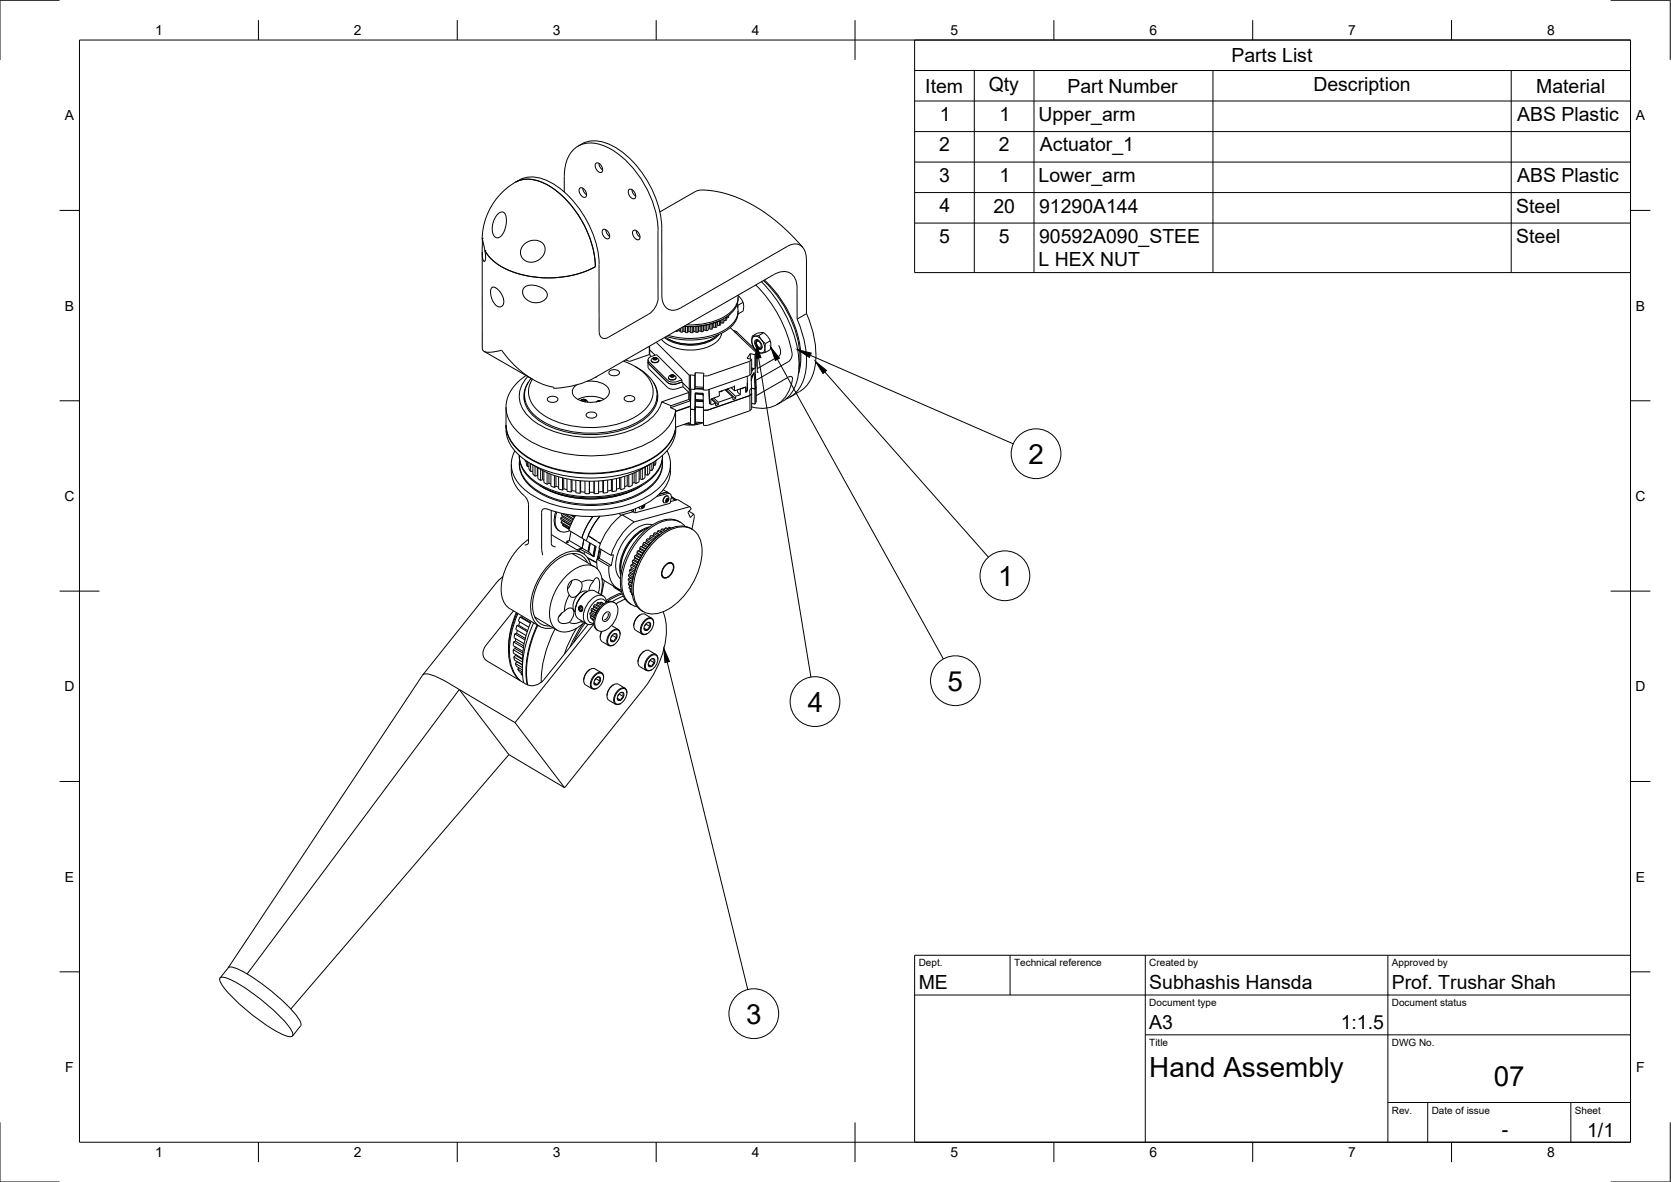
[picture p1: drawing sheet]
<svg xmlns="http://www.w3.org/2000/svg" width="420mm" height="297mm" viewBox="0 0 420 297" stroke-linecap="round" stroke-linejoin="round" font-family="sans-serif">
<!-- layer: Visible -->
<g fill="none" stroke="#000" stroke-width=".25">
<path d="M146.3 36.2l-.9 .5M146.3 36.2a8.3 8.3 0 0 1 8.3 .8 26 26 0 0 1 11.8 20.4v17.4l.5 1.7 1.1 1.2 1.5 .3 1.4-.5 27.1-15.6 1.2-.5 1-.1 1.1 .3 .6 .6 .4 .8 .4 1.2 .1 14.6M121.2 59.9h.1M121.2 59.9l.7 3.1M121.3 60v4.3l.1 .9 .4 .5 .3-.7-.2-2M125.1 53.8l.8-.5h.6l.5 .4 .3 1-.2 2.5-.4 1.2-.6 .8a1.23 1.23 0 0 1-1.5 .5 1.23 1.23 0 0 1-.8-1.3v-1.1l.2-1.4 .4-1zM129.6 45.8l1.5-.6 2.1-.2 2.5 .6 2.3 1.1 2.3 1.5 2.2 2.1 1.8 2.2 1.9 2.9M129.6 45.8l-1.8 1.2-2 1.8-2.4 3.2-1 2.2-.6 1.8-.6 3.9M129.6 45.8a8.3 8.3 0 0 1 8.3 .8 23.8 23.8 0 0 1 8.3 8.8M129.6 45.8a7.6 7.6 0 0 1 8.1-.3 25.5 25.5 0 0 1 12.3 16l.5 2.5 .2 2.5M141.9 48.3a17.3 17.3 0 0 1 1.2-9.2 6.3 6.3 0 0 1 7.9-2.8 22 22 0 0 1 11.8 11.4l.7 1.4a22.4 22.4 0 0 1 2 8.8v17M145.9 47.2a1.55 1.55 0 0 1 1.3 2.3 1.55 1.55 0 0 1-1.3-2.3z"/>
<path d="M146.2 55.4l1.3 2.5 1.3 3.4 .7 2.9 .2 2.8M146.2 55.4a24.4 24.4 0 0 1 3.5 11.6M146.5 47.3a2.11 2.11 0 0 0 1 1.6M149.9 41a1.55 1.55 0 0 1 1.4 2.3 1.55 1.55 0 0 1-1.4-2.3zM150.6 41.1a2.11 2.11 0 0 0 .9 1.6M151.7 57.7a1.55 1.55 0 0 1 1.3 2.3 1.55 1.55 0 0 1-1.3-2.3zM152.3 57.7a2.11 2.11 0 0 0 1 1.7M158.2 47.6a1.55 1.55 0 0 1 1.4 2.3 1.55 1.55 0 0 1-1.4-2.3zM158.9 47.6a2.11 2.11 0 0 0 .9 1.7M159.3 57.9a1.55 1.55 0 0 1 1.4 2.3 1.55 1.55 0 0 1-1.4-2.3zM160 57.9a2.11 2.11 0 0 0 .9 1.7M165.9 53.3l8.6-5 1.6-.5 2.5 .1 2.6 .4 3 .9 2.1 .8a44.7 44.7 0 0 1 15.5 12.2"/>
<path d="M121.2 63.3l.1 24.4 .4 .6 .7 .2 3.1-.3a.68 .68 0 0 1 1.1 .4l2.9 3.3 2.6 2.2 3 1.9 2.1 .8 2 .5v.3a23.7 23.7 0 0 0 10.5-2.8M121.9 63h.1M121.9 63l1.7 2.2 2.5 1.8M121.9 63a10.4 10.4 0 0 0 4.2 4M123.6 72.4a1.23 1.23 0 0 1 1.7 .5l.9 1.3 .5 1.6a1.2 1.2 0 0 1-.9 1.3 1.2 1.2 0 0 1-1.4-.7l-.6-1-.4-1.1-.1-1zM126.1 67l2.7 1.3 2.3 .7 3.2 .6 3.6 .2M126.1 67a23.9 23.9 0 0 0 11.8 2.8M131.8 72.3l1.3-.6 1.7 .1 1.5 .6 1.1 1 .2 .9-.5 1-1.3 .7-1.4 .1a2.76 2.76 0 0 1-2.8-3.5zM131.8 61.4l.8-.6 1-.4a2.5 2.5 0 0 1 3.4 2.7l-.2 .7a3.2 3.2 0 0 1-5.6 .9l-.3-.9v-.9l.3-.8zM149.7 67l-2 1-3.2 1.1-3.1 .5-3.5 .2M149.7 67a24 24 0 0 1-11.8 2.8M150.6 66.5v16.9"/>
<path d="M165.5 74.8a5.2 5.2 0 0 1-2.4 4.1l-10.1 5.8a1.45 1.45 0 0 1-1.6 .2 1.45 1.45 0 0 1-.7-1.5M182.5 79.8v.8M182.7 79.6v.7l-.2 .3M183 79.4v.5M183 79.9h-.3M183.2 79.2l-.1 .7M183.3 79.1h.2M183.5 79v.1M185.3 76.6a5 5 0 0 1-2.4 5.9 18.5 18.5 0 0 1-14.9 1.8M185.4 76.5l.2 .2M185.5 74.2l1.3 1.8M185.6 74.2a5.6 5.6 0 0 1-3.5 5.4 17.9 17.9 0 0 1-9.5 2"/>
<path d="M185.6 78.1a5.5 5.5 0 0 1-3.1 5 18.9 18.9 0 0 1-14.9 1.4M185.6 74.7a6 6 0 0 1-4.1 5.6 18.6 18.6 0 0 1-9.5 1.7M185.6 78.7v.2M185.6 76.7l-.1 .7M185.6 78.9h.1M186.8 76l.2 .7-.2 1.5-1.2 .7M186.8 76l-1.2 .7M190 71.6a30.1 30.1 0 0 1 9.2 17.8l-.3 .8-.5 .6-8.4 4.8M191.4 70.8a31.5 31.5 0 0 1 9.5 21.4 10 10 0 0 1-4.1 8.7l-1.5 .8M192 70.5a28.4 28.4 0 0 1 9.1 19.6l-.2 2.7M192.2 70.4a28.5 28.5 0 0 1 9.2 19.7l-.2 2-.4 1.9M202.8 78.8l-2.4 1.4v-7.8a3.6 3.6 0 0 0-3.2-4.2l-1.7 .4-1 .4-44.8 25.8"/>
<path d="M202.8 78.8a21.9 21.9 0 0 1 1.6 15.2 8 8 0 0 1-3.4 4.4M121.7 88.3l12.3 7.1M131.9 99.3v1.6M131.9 99.8l-.1 .6M132.3 94.4a9.5 9.5 0 0 0-4.9 9.2 11.7 11.7 0 0 0 6.3 7.5 33.6 33.6 0 0 0 29.5 .1 11.6 11.6 0 0 0 6.7-8.2M132.7 94.6a6.8 6.8 0 0 0 .7 10.5 24 24 0 0 0 16.9 4.8 21.9 21.9 0 0 0 14-5.4 7.9 7.9 0 0 0 2.1-3.5M147.7 95.8a5.8 5.8 0 0 1 5.2 1.7 2.02 2.02 0 0 1-1.2 2.9 6.9 6.9 0 0 1-7.2-.7 1.84 1.84 0 0 1 .5-3M149.7 94.8h.1M153.2 93.4a1.66 1.66 0 0 1 2.6 .3 1.55 1.55 0 0 1-2.7 0zM156.8 90.8a10.6 10.6 0 0 1 7.2 6.2 6.6 6.6 0 0 1-3.4 7.2 24 24 0 0 1-23.9 .1 6.6 6.6 0 0 1-3.3-8l.5-1M157 99.9a1.66 1.66 0 0 1 2.6 .3 1.55 1.55 0 0 1-2.7 0zM159.7 92.1a9.1 9.1 0 0 1 5.5 6.7 8 8 0 0 1-4.8 7.2 26.1 26.1 0 0 1-23.5 .1 8.2 8.2 0 0 1-5-7.1 6.6 6.6 0 0 1 1.7-3.9"/>
<path d="M162.9 91v1.2l.3 .5M162.9 90.4v.6M162.9 91l.3 .4M163.2 90.9l4.7 4.7a2.35 2.35 0 0 0 2.2 .3M163.2 91.4l4.7 4.7a2.35 2.35 0 0 0 2.2 .4M163.2 92.7l4.7 4.7a2.35 2.35 0 0 0 2.2 .3M163.2 90.9a.68 .68 0 0 1 .2-1.1l1.7-.7 6.4 6.4M163.2 87l.1 .9M163.3 89.1l-5 1.7-1-.3M163.3 87.6v1.5M163.3 89.1l.5 .5M163.3 87v.9l1.4 1.4"/>
<path d="M163.5 88l-.1 1.2M163.7 90.6h.1M163.8 90.3a1.04 1.04 0 0 1 1-.5 1.04 1.04 0 0 1 .8 .8 1.14 1.14 0 0 1-1.9 0l.1-.3M164.2 90.1l.6-.2 .4 .3-.6 .3zM164.2 96a6.2 6.2 0 0 1-1 8.3 21.1 21.1 0 0 1-14.6 4.9 22.6 22.6 0 0 1-13.7-4 6.6 6.6 0 0 1-2.6-8.2l.6-1M164.4 90.1v.2M164.4 90.3h.1M164.4 90.1l.3-.1 .3 .2-.3 .2-.3-.1M164.7 90l-.3 .1M164.7 90l.3 .1-.1 .2M164.7 90.3h.1M164.7 90.3h-.2"/>
<path d="M164.7 90v.3M165 86l8.3 8.3M165.2 99.3v1.3M165.2 99.8l.2 .5M165.6 90.5v.1M165.7 90.6a1.11 1.11 0 0 1-2 0M167.9 85.2a12.1 12.1 0 0 0 11.3 0M168.1 94.9a1.06 1.06 0 0 0 .9 .6 1.06 1.06 0 0 0 1-.6v.1M168.1 94.7a1.04 1.04 0 0 1 1-.5 1.04 1.04 0 0 1 .9 .7 1.14 1.14 0 0 1-1.9 0v-.2M168.5 94.4l.7-.2 .3 .4-.6 .2zM168.7 94.4v.2M168.7 94.6l.1 .1"/>
<path d="M169 94.3l-.3 .1M169 94.6h.3M169 94.3l.3 .1M169 94.6l-.2 .1M169 94.3v.3M169.3 94.6h-.6M169.3 94.4h-.6M169.3 94.4v.2M169.9 83.2l.3 .1M170.2 83v.3M170.6 83.1h.4M170.6 83.1l-.4 .2"/>
<path d="M170.6 82.8v.3M171 83.1v.3M171 82.6v.5M171 82.5v.9M171.1 83.4l.4 .1M171.5 95.5v.5M171.5 96l1.8 1.8M171.5 95.5l-1.4 .4M171.5 96l-1.4 .5M171.5 82.3v1.2M171.7 97.2l1.5 1.4M171.7 97.2l-1.6 .5"/>
<path d="M171.7 96.3v.9M171.8 83.3h.4M171.8 83.3l-.3 .2M171.8 82.1v1.2M172.2 83.3l.2 .3M172.2 82v1.3M172.4 82v1.6M172.4 83.6h.5M172.8 82v1.6M173.1 83.3l.4 .1M173.1 83.3l-.3 .3M173.1 82.1v1.2"/>
<path d="M173.2 98.6l-6.8 2.4M173.2 98.6v1.8M173.3 97.8l-.1 2.6M173.3 94.3v3.5M173.3 97.8l.3 .3M173.5 97.8l.2 .2M173.5 83.4l.2 .2M173.5 82.1v1.3M173.6 98.1v2.6M173.6 94.2l1.1 .1M173.6 97.7l1.1 .2M173.6 94.2v3.5"/>
<path d="M173.6 94.2l-.3 .1M173.6 97.7l-.3 .1M173.7 82.1v1.5M173.7 98l-.1 8.6M173.7 98l-.1 .1M174.2 82.1v1.5M174.2 83.6h-.5M174.3 83.3l-.1 .3M174.3 82v1.3M174.7 94.4v3.5l.1-.7M174.7 97.7l2.2 .1M174.8 97.6l2.1 .1"/>
<path d="M174.8 82v1.3M174.8 83.3l.2 .3M174.8 83.3h-.5M174.8 98.7l2 .1M174.8 93.6v3.6M174.8 93.6l-.1 .8M174.8 93.6l2.2 .2-.1 .7M174.8 97.2l2.1 .1M174.8 99v-.3l-.1 4.3M174.8 99l2 .1M174.8 99l.1 1.4 1.9 .1M174.8 98.9l2 .1"/>
<path d="M174.9 99.4l-.1 1.1M175 82v1.6M175.5 82v1.5M175.5 83.5l-.4 .1M175.6 83.2l-.1 .3M175.6 82v1.2M176 83.2h-.4M176 81.9v1.3M176.3 81.9l.1 1.5-.4-.2M176.8 99.1v.5M176.8 99v.1M176.8 98.8l.1 4.3"/>
<path d="M176.8 98.8v.2M176.8 83.3l-.4 .1M176.8 81.8v1.5M176.9 94.5v3.6M177.3 82.9l-.5 .1v.3M177.3 81.7v1.2M177.6 81.6v1.5l-.3-.2M178.1 81.6v1.4M178.1 83l-.5 .1M178.3 98.7h.1M178.3 98.7l.1 2.7M178.3 98.2v.5"/>
<path d="M178.3 98.2l-.1-.3 .2 3.6 .3-.1M178.4 82.6l-.3 .1M178.4 81.5v1.1M178.8 81.4v1.4l-.4-.2M179.2 81.2v1.4l-.4 .2M179.5 82.2l.4 .1M179.5 82.2l-.3 .1M179.5 81.2v1M179.9 81v1.3M180.3 80.9v1.3l-.4 .1M180.4 84.2a11.7 11.7 0 0 1-11.9 1.2l-1.2-.7M180.4 81.7l.5 .1"/>
<path d="M180.4 81.7l-.1 .1M180.4 80.8v.9M180.8 84a10.6 10.6 0 0 1-10.1 2.5l-2.4-.9-1.2-.8M180.8 80.6l-3.6 1.2-2.6 .2h-2.6M180.8 98.3l.1 1.2-2.2 .8v1M180.9 80.6v1.2M181.1 98.4l.1 .1M181.2 98.3v.2M181.2 80.5v1.1l-.3 .2M181.3 81.2h-.1M181.3 80.4v.8M181.4 98.3h.1"/>
<path d="M181.5 83.7a5.2 5.2 0 0 1-4.4 3.8 11.7 11.7 0 0 1-10.3-1.7l-.5-.5M181.5 98.3h.1M181.6 98.3l-.4 .2M181.6 98.2v.1M181.8 80.2v1h-.5M182 80v1M182 80.5l.5 .1M182.1 81l-.3 .2M182.3 97.9l2 1.9M182.6 98l-.1-.1 2.5 2.3M182.6 97.8v.2M182.8 97.9l-.2 .1"/>
<path d="M182.8 97.8v.1M183 97.8l-.2 .1M183 97.8h.1M183 97.8l2 1.8M183 97.8l-.4 .2M183.6 82.3l6.5 6.3M183.9 97.4l.8 .8M184.3 99.8v.6l.7-.2M184.3 99.8l-3.7 1.3M184.4 83l.9 .5 4.9 4.6a.62 .62 0 0 1-.1 1.1M184.6 97.2l-3.8 1.3M184.6 97.2l.1-.3v1.3"/>
<path d="M184.7 98.2l2.9-1v1.1M184.8 83.4l.5 .5M185 99.6v.6M185.5 97.9l-.1 .6 .7 .7M186.1 97.7l.1 .1M186.1 99.2l-1.1 .4M186.2 97.8l-.1 1.4M187.4 97.3h.1M187.5 97.3l.1 1.4v-.4M187.5 97.3l-1.3 .5M187.6 98.3h.1M187.8 94.6l.1 .3"/>
<path d="M187.9 94.6v.2M187.9 98.2h.1M187.9 94.9v3.3M187.9 96.2v2M187.9 98.2l-.3 .1M188.5 99.4l-10.6 3.7h-1M188.5 90.8l-10.6 3.7h-1M188.5 94.3l-10.6 3.7h-1M188.5 90.8l.1 3.5M188.5 98l.1 1.4M188.5 98h.1M188.6 99.4v3.8l-10.7 3.7h-1v-3.8"/>
<path d="M188.6 94.3h-.1M188.6 99.4h-.1M188.7 88.9l-.9 1.1 1.2 .3v3.5l-.4 .5M188.7 88.9l1.1 .2M188.7 88.9v1.3M188.9 95.4v.3M188.9 95.6v.1M189 97.5l.8 .3M189 97.5l-.5 .5M189 90.3l-.4 .4M189 92.5l.8 .2M189 98.9l-.4 .5"/>
<path d="M189.1 93.1l.4-.5-.5 .7M189.1 92.6l-.1 .1M189.2 84.5h.6M189.2 84.5l-.2 1 .1 1 .7 1.3M189.5 93.9l-.6 .9M189.5 93.8v.1M189.5 93.9l-.6 1.6M189.8 96.4h.1M189.8 96.4v1.4M189.8 96.4l-.2-2.8-.7 1.1 .1 8-.4 .5M189.8 89.1v3.6M189.8 97.8v3.8"/>
<path d="M189.8 87.8l.3 .3M189.8 84.5l.7 .1 1 .8M189.8 84.5a1.38 1.38 0 0 0-.6 2l.7 1.3M189.9 92.6l.2 4.6M190 95.3l.1 .1M190 85.4l.7 .1M190 95.8l.1 1.4M190 85.4a1.53 1.53 0 0 1 1.3 2.4 1.57 1.57 0 0 1-1.3-2.4zM190 95.8l-.2 .6M190 95.8v.1M190 86.2l.3 .8 .6 .6M190.1 88.6v3.5l-.3 .6"/>
<path d="M190.1 88.6l-.3 .5M190.1 99.5l8.2-4.8 .7-.1 .3 .5a8.6 8.6 0 0 1-5.5 7.2 9 9 0 0 1-4.8 0M190.1 97.2v3.8l-.3 .6M190.1 97.2h.1M190.1 97.2l-.3 .5M190.2 88.2l.6 .5 1.7-.1M190.3 85.5l-.2 .5 .2 .8-.2-.5M190.4 85.8a.99 .99 0 0 1 .8 1.5 .99 .99 0 0 1-.8-1.5zM190.4 88.6v.6M190.4 89.2v4.3M190.4 89.1l-.3 .6M190.4 92.4l.2 .2"/>
<path d="M190.4 93.5h.1M190.5 85.5l-.3 .1-.2 .4 .4 1.1 .5 .5h.4l.3-.5M190.8 84.3l-1 .2M190.8 84.3l.7 1.1M191.5 85.4l1 .9M191.5 85.4a2.44 2.44 0 0 1 .4 3.2 1.75 1.75 0 0 1-2-.8M192 83.6l-1.6 .2-1.2 .7M192 83.6l.9 .8 .8 1.2M192 83.6l-1.2 .7M192.5 86.3l-.2 1 .2 1.3M193.7 85.6l.1 .8-.1 1.5-1.2 .7M193.7 85.6l-1.2 .7"/>
<path d="M195.8 86.8a2.08 2.08 0 0 1 0 2.7l-5.4 3.2M200.4 80.2a22.9 22.9 0 0 1 1.8 14.8 7.7 7.7 0 0 1-4.6 5.3M201 98.4l-2.4 1.4M127.2 106.8a9.4 9.4 0 0 0 4.4 8.5 31.1 31.1 0 0 0 23 4.3 22.9 22.9 0 0 0 13-6.2 8.1 8.1 0 0 0 2.3-6M127.2 102.3a13.2 13.2 0 0 0 .9 7.7 15.7 15.7 0 0 0 8.8 6.9 34.1 34.1 0 0 0 26.7-1.6 11.2 11.2 0 0 0 6.3-7.9M127.2 106.7a10.1 10.1 0 0 0 5.4 8.2 33.2 33.2 0 0 0 26.7 2.5 17.1 17.1 0 0 0 9.5-6.7l.9-2.2 .2-1.1M128.6 116.7a9.3 9.3 0 0 0 3.5 8.2l.5 .7 .3 1.1v9.7l-.3 .4-.6 .2M130.6 114.5a8.3 8.3 0 0 0 4.6 7.2 27.8 27.8 0 0 0 26.8 0 8.8 8.8 0 0 0 4.6-7M132 115.6l.1 .3M132.1 115.7v.3l.2-.1M132.3 115.8v.8l.3 .7M132.6 116v1.3l.4-.1"/>
<path d="M133 116.3v1.6l.4 .6M134 116.8v2.3l.5 .6M134 118.4l-.6 .1M134.5 117.2v2.5M135.1 119.5l-.6 .2M135.1 117.5v2M135.1 119.5l.1 .1M135.2 117.6v2.7M135.9 118v2.8l.5-.3M136.4 118.2v2.3M136.8 118.4v2.9l.8 .4M137.6 118.8v2.9l.4-.3"/>
<path d="M137.7 100.1a1.66 1.66 0 0 1 2.6 .2 1.55 1.55 0 0 1-2.7 0zM138 119v2.4M138.5 119.2v2.9l.9 .4M139.4 119.5v3M139.8 119.6v2.6M140.5 119.8v3.1l.9 .3M145.9 100.7a1.2 1.2 0 0 1 2 .4M146.1 100.7a.68 .68 0 0 1 .7-.4 .68 .68 0 0 1 .6 .6l-.2 .1M146.6 100.5l-.4 .2 .1 .1M146.6 100.5h.5M146.6 100.5v.4M146.6 100.5l-.4 .3"/>
<path d="M147.1 100.5l.1 .3M147.1 100.5v.4M147.2 100.8l-.2 .2M147.5 104a1.66 1.66 0 0 1 2.6 .3 1.55 1.55 0 0 1-2.7 0zM150.1 101l.4-.3h.6h-.7l-.5 .3M150.6 100.8h.1M150.6 100.8l-.1 .1M150.6 100.8v.1M150.6 100.8l-.3 .1M150.6 100.8h.3M151.9 100.4a7.3 7.3 0 0 0-6.6 0M156.1 120v3l-.3-.3"/>
<path d="M157.1 119.7v3l-1 .3M157.7 119.5v2.6M158.1 119.4v3M159 119v3M159.4 118.8v2.4M159.9 118.6v2.9M160.7 118.2v2.9M161 118.1v2.2M161.5 117.8v2.8l-.5-.3M162.2 117.4v2.6M162.3 119.3h-.1M162.8 117v2.5l-.5-.2v-2"/>
<path d="M163.4 116.7v2.2l-.5 .5M163.4 118.1l.5 .1M163.7 116.5a28.1 28.1 0 0 1-30.3 0v2M163.9 116.4v1.8M164.3 116.1v1.6l-.4 .5M164.7 115.9v1.1l-.4-.1M164.9 115.7v.7M164.9 116.4l-.2 .6M165 115.7h.1M165.1 115.6v.1M165.2 100.6v.3M166.5 115.6a7.7 7.7 0 0 1-3.6 7.1 26.7 26.7 0 0 1-19.8 3.6 17.6 17.6 0 0 1-11.2-6 6.6 6.6 0 0 1-1.3-4.7"/>
<path d="M166.6 114.4a8.3 8.3 0 0 1-4.2 6.7 27.9 27.9 0 0 1-22.8 2.4 13.9 13.9 0 0 1-8.4-6.3l-.6-1.8v-1M166.6 116.4a8.4 8.4 0 0 1-4.6 7.2 27.8 27.8 0 0 1-26.8 0 8.3 8.3 0 0 1-4.6-7.2M166.6 114.5v.3M167.7 113.3a7.6 7.6 0 0 1-2.5 9.7 27.3 27.3 0 0 1-19.1 5.1 25 25 0 0 1-14.2-5 7.6 7.6 0 0 1-2.5-9.8M168.6 116.7a9.5 9.5 0 0 1-5.3 9.4 31.7 31.7 0 0 1-25.8 1.8h-.9l-.4 .7v9.6l.2 1.3M168.6 102.5l1.3 .5v.3M168.7 102l-.1 .4M169.9 103.3v.1M169.9 103.4v4l3.4-1.2v.5M171.9 106.7l2.7 .1M172.5 106.5h.6M172.9 106.3l.4 .4"/>
<path d="M173.2 100.4l-4.5 1.6-2.3-1M173.2 100.4l.4 .3M173.6 100.7v1.4M173.6 100.7l-5 1.8M173.6 102.1l-3.7 1.3M173.6 102.1l-3.7 1.2M173.6 102.8l.2 .1M173.6 106.6l.2 .1M173.6 106.6l-.3 .1M173.8 102.8l.9 .2M173.8 106.7l.9 .1M174.7 103v3.8"/>
<path d="M174.8 106.1l2.1 .1-2.2 .6M174.8 102.3v3.8M174.8 102.3l-.1 .7M174.8 102.3l2.1 .1M174.8 100.5l2 .2M174.8 100.7l2 .1M174.8 106.1l-.1 .7M174.8 100.5l.1 .3M174.9 100.8l1.9 .1M174.9 100.8l-.1 1.5M176.2 106.2l-1.4 .3M178.4 101.4h.1"/>
<path d="M178.7 101.4h.1M178.7 101.3l-.3 .1M178.8 100.3l1.1 1M179 100.2l1.6 1.5M179.5 100l1.1 1.1M179.9 101.3v.6l.7-.2M179.9 101.3l-1.1 .4-.1-.3M180.6 101.1v.6M189 101.4l.8 .2M132.9 135.5a16.3 16.3 0 0 0-6.9 13.5 5 5 0 0 0 2.2 4l7.4 4.4M135.2 120.3l.7 .5M135.8 122.1l.7 .4"/>
<path d="M136.4 120.5l.4 .2M138 121.4l.5 .3M138.6 128.3v8.4l.4 .5 .7 .2M138.6 134.4l7.9 4.7M139.7 128.6a3.8 3.8 0 0 0 1 4.9M139.8 122.2l.7 .2M139.8 122.2l-.4 .3M140 128.7a4.2 4.2 0 0 0 .4 4.6 2.41 2.41 0 0 0 2.8 .1M141 130.2l2.6 1.5M141 130.2v.3l2.5 1.5M141.1 131.2l2.2 1.3M141.1 131.2l.1 .3 2 1.2"/>
<path d="M141.1 129.4l2.8 1.6M141.2 129l-.1 .4M141.3 130.8h.1M141.3 129.9l-.3 .3M141.3 129.9l2.5 1.4M141.4 130.8l2.1 1.3M141.4 130.8l-.3 .4M141.4 129.1l2.7 1.6M141.4 129.5l-.1 .4M141.4 120.1v3.1l.4-.4M141.4 132l1.7 1M141.4 131.9l1.7 1.1"/>
<path d="M141.5 131.7l-.1 .3M141.7 120.2l.1 2.6M141.7 122.8l.9 .2M142.2 129.2l2 1.2M142.5 136v.4M142.6 120.3v3.1l1 .3M143.1 135.8l4.7 2.8M143.1 135.8l-.6 .2 .5 .3-.8 .2M143.5 129.4l.9 .6M143.6 133.6l-.5 2.2M143.6 120.5v3.2M143.7 129.5l.8 .4"/>
<path d="M143.8 120.6v2.7l-.2 .4M143.8 123.3l1 .1M143.9 139.1l5.6 3.4M144.7 129.6l-1.7 3.7 3.3 1.9M144.7 129.6l-.1 .2M144.8 120.7v3.2M144.8 123.8l1.1 .2M145.8 137.9l1.1 .7M145.8 137.9l-.1 .6M145.9 120.8v3.2M146 120.8v2.8M146 123.6l1.1 .1"/>
<path d="M146 123.6l-.1 .4M146.3 135.2l3.6 2.2-.5 2.5-.3-.1M146.4 137.8l-.6 .1M146.4 137.8l-1.4 .3M146.8 135.5l-.4 2.3M146.9 138.6v.7M146.9 138.6l2.2 1.2M147.1 120.9v3.1l1.1 .1M147.8 138.6l.2 .1M147.9 134.6h.1M147.9 134.6l2.1 1.4M147.9 134.6l-.5 1.3"/>
<path d="M147.9 134.6a17.3 17.3 0 0 1 2.9-4.9 17.3 17.3 0 0 0-2.9 4.9l2.8 1.8 .3 .1M148 138.7l.3 .2M148 138.6l1.1 1.2M148.2 120.9v3.2M148.2 120.9v2.8M148.2 123.7v.4M148.3 136.4l-.5 2.2M148.4 136.5l-.4 2.2M149.1 129.8a17.1 17.1 0 0 0-2.8 5.4M149.4 123.7v.4M149.4 120.9v2.8M149.4 123.7h-1.2"/>
<path d="M149.4 137.1l.2 .2M149.4 120.9v3.2M149.6 137.3l.1 .1M149.6 137.3l-.5 2.5M149.7 137.4l-.5 2.5h.2M149.7 137.4h.2M150.4 136.3l.6 .3M150.5 120.9v3.1l-1.1 .1M150.6 137.8l3 1.8M150.7 137.8l-.5 2.6M150.9 137.9l-.5 2.5M151.1 138.1l-.4 2.2"/>
<path d="M151.6 123.5l.1 .4M151.6 120.8v2.7M151.6 123.5l-1.1 .1M151.7 120.8v3.1M152.8 120.6v3.2l-1.1 .1M153.6 139.6l.6-.2-.5 2.7M153.7 123.2l.3 .4M153.7 120.5v2.7M153.7 123.2l-.9 .2M154 120.4v3.2M155 120.3v3l-1 .3M155.6 129.1l.6 .5"/>
<path d="M155.8 120.1v2.6M155.8 122.7l-.8 .2M156.4 129.4l3 1.8M156.4 129.3a16.6 16.6 0 0 0-5.8 8.4M157.7 122.1l.4 .3M157.7 122.1l-.6 .2M158.6 128.3l.6 .3M159 122l-.9 .4M159.2 128.6l.4 .3M159.2 128.6l-2.8 .8M159.3 128l-.1 .6M159.4 121.2l.5 .3"/>
<path d="M159.5 121.2l-.5 .3M159.5 131.1a16.6 16.6 0 0 0-5.9 8.4M159.5 140l1.3 .7M159.5 140l.2 .2M159.7 139.6l1.3 .7M159.7 139.5l-.2 .5M159.9 127.8l-.3 1.1M160 139.5l-.3 .1M160 139.5l1.1 .6M160.1 138.8l1.3 .8M160.1 138.8l.2 .3M160.3 139.1l-.3 .4"/>
<path d="M160.3 139.1l1 .6M160.4 138.4l-.3 .4M160.4 138.4l1.2 .8M160.4 138.4h.3M160.7 138.4l1 .6M160.7 121.1l-.8 .4M160.8 127.8l.1 .1M160.9 138l-.1-.3 1.3 .7M160.9 138l-.2 .4M160.9 138l1.1 .6M161 120.3l-.3 .2M161.1 137.3l1.3 .8"/>
<path d="M161.1 137.3l.3 .1M161.1 137.3l-.3 .4M161.4 122.1a26.4 26.4 0 0 1-24.9 .4M161.4 137.4l1.1 .6M161.4 127.3l.1 .1M161.5 127.4l.1 .1M161.5 133.4a12.1 12.1 0 0 0-5.5 9.3M161.6 127.1l-.1 .3M161.6 133.3l-.1 .1M161.6 127.2l-.1 .1M161.6 127.2l.3 .1M161.6 127v.2"/>
<path d="M161.7 137l-.1-.4 1.3 .8M161.7 137l-.3 .4M161.7 137l1 .6M161.8 126.9l.1 .1M161.9 127.3l-.3 .2M161.9 126.9v.1M161.9 127v.3M161.9 127l-.3 .5M161.9 136.3l1.3 .7M161.9 136.3l.3 .1M161.9 136.3l-.3 .3M162 126.8v.4l-.4 .5-.3-.1 .1-.4"/>
<path d="M162.1 126.8a.94 .94 0 0 1-1.3 .9l-.1-.2 .2 .3M162.2 120l-.7 .5M162.2 136.4l1 .6M162.5 135.7l.3-.4 1.2 .8M162.5 135.7l1.2 .7M162.5 136.1l-.3 .3M162.5 135.7v.4M162.5 136.1l1 .6M163 132.7a11.4 11.4 0 0 0-6.8 11.5M163.4 132.4a10.9 10.9 0 0 0-7.3 8.3l-.3 2.5 .3 1.4M163.4 135.2v-.4l1.2 .7M163.4 135.2l-.3 .3"/>
<path d="M163.4 135.2l.9 .6M163.4 134.8l.4-.3 1.1 .7M164.1 131.9a6.3 6.3 0 0 0-6.3 2.8 10.3 10.3 0 0 0-2.6 9.6l.8 1.2M164.3 134.5l-.3 .2M164.3 134.5l.8 .5M164.4 134.1l1.1 .6M164.4 134.1l-.1 .4M164.4 134.1l.3-.3 1.1 .7M164.7 135.9a10.4 10.4 0 0 1 7.5-3.5 4.9 4.9 0 0 1 4.3 4.8 17.8 17.8 0 0 1-9.8 16.5 5 5 0 0 1-7.4-4.2 17.7 17.7 0 0 1 5.4-13.6zM165.1 124.8l2.8-.8a.77 .77 0 0 1 .8 .3 .77 .77 0 0 1 .1 .8M165.2 133.9l-.2 .1M165.2 133.9l.7 .5"/>
<path d="M165.3 133.5l1 .6M165.3 133.5l-.1 .4M165.7 133.3l-.4 .2M165.7 133.3l.9 .6M166 134.3l-1.6 1.4-1.3 1.4-1.8 2.6-1.5 3.3-.8 3.1M166.1 133.4l-.1 .1M166.1 133.4l.6 .4M166.3 133l.3-.1 .8 .5M166.3 133l.9 .5M166.3 133l-.2 .4M166.8 123.1l1.2 .7M167.1 125a.64 .64 0 0 1 1-.1 .64 .64 0 0 1-.1 .9l-.1 .3a.65 .65 0 0 1-1.1 .1 .65 .65 0 0 1 .2-1z"/>
<path d="M167.2 132.7l.7 .4M167.2 132.7l-.2 .4M167.2 132.7l.4-.1 .5 .4M167.4 123.7l-1.6 .5M167.4 123.7l.6 .1M167.5 125.9l.2 .1M167.6 125.4l.4-.2 .1 .3-.2 .5-.3 .2-.2-.3zM167.7 125.6l-.2 .3M167.7 125.6l.2 .2M167.7 125.4v.2M167.7 125.4l.3 .1-.1 .3M167.9 125.8l-.2 .2"/>
<path d="M167.9 125.8l.1-.3-.2-.1-.3 .5M167.9 124.7a1.06 1.06 0 0 0-1 .5 1.06 1.06 0 0 0 0 1.1M168 123.8l.4 .3M168.1 132.5l.7 .2M168.6 132.8l-.5-.2-.1 .2M168.6 126.1l1.8-.5 3 1.8M168.8 125.1l.9 .6M168.8 125.1l-.3 1.4-8.9 2.4M169 132.5l.2 .1M169.1 132.6l-.2 .1M169.9 125.6h.1M169.9 125.6l-1.1-.8 1.3 .8"/>
<path d="M169.9 125.6l-.3 .1M171.1 131.3a6.1 6.1 0 0 0-6.9 .5 18.5 18.5 0 0 0-8.2 14.9 5.8 5.8 0 0 0 2.8 5.3M172.3 132.3a5.3 5.3 0 0 0-6.8-.8 17.9 17.9 0 0 0-9.1 16.5 5 5 0 0 0 3.9 4.5M173.2 128.5l1.2 .7M173.4 127.4l-14 3.8M173.5 127.4l.3 .5-.8 .8 .6 1.4 .8-.9M174.4 129.2l.2 .7M174.6 129.9l-.6 3.1a6.1 6.1 0 0 0-6.9 .6 18.5 18.5 0 0 0-8.2 14.9 5.8 5.8 0 0 0 2.8 5.2M126.4 144.9l-1.2 1.1-18.9 23.6M129.1 153.5l-6.9 8.7a2.63 2.63 0 0 0 .2 3.9l10 5.9a3.5 3.5 0 0 0 4.4-1.2l11.1-13.9M129.4 159.3l.5-.2 2.2 1.3M129.4 159.3l2.6 1.5"/>
<path d="M129.4 159.3l-.1 .9 2.5 1.6M129.8 153.9a22.7 22.7 0 0 0-2 9M130 157.2l-.3 1 2.6 1.5M130 154a19.7 19.7 0 0 0-1.6 13.4 7.9 7.9 0 0 0 2.2 3.5M130.1 158.4l-.2 .7M130.2 154.2a19.7 19.7 0 0 0-1.5 13.4 7.9 7.9 0 0 0 2.1 3.4M130.3 156.1l2.7 1.5M130.7 156.3l-.3 .8M130.7 155l-.4 1M131.1 155.1h-.4l2.7 1.5M131.1 155.1l2.3 1.3M131.3 154.8l-.1 .3"/>
<path d="M132.7 158.5l-2.3-1.4-.4 .1 2.6 1.5M133.6 156.1a24.1 24.1 0 0 0-2.2 8.9M134.2 156.5a25.4 25.4 0 0 0-2.5 15.1M134.5 155l5.6 3.4M135.1 157a25.4 25.4 0 0 0-2.6 15.1M135.2 157.1a25.5 25.5 0 0 0-2.5 15M139.5 158.1a28.9 28.9 0 0 0-3.4 13.4M141.3 154l-.8 1M141.9 153.7l-1 .7-.5 .8a1.25 1.25 0 0 0 .4 1.3 1.25 1.25 0 0 0 1.4 .2l1-.3M141.9 153.6l.3-.3a1.14 1.14 0 0 1 1.5-.5 1.14 1.14 0 0 1 .6 1.5l-.3 .9-.9 1.2M143.2 149.5l-1.1 2.4-.2 1.7M143.8 145.9l-.5 1.3-.6 .8"/>
<path d="M144.6 153.3v.3M145 157.9l-1.9 3.5-1.2 2.9M145.6 152.4l.5-.2 .4 .3v.6l-.2 .5-.3 .1-.4-.3zM145.6 153l.3 .5 .4-.1M145.8 152.5l-.2 .5M146 153l.3 .4M146 153h-.4M146.1 155.9l.1 .2M146.2 153.6h.1M146.2 146.4l-.6-.5-.7-.2-.9 .1-.6 .4-.5 .8-.2 1 .4 1.5M146.2 152.5l-.2 .5M146.2 152.5h-.4"/>
<path d="M146.2 156.2l.1 .1 .3-.1M146.2 152.4l.3 .5-.2 .5M146.2 152.4l-.4 .1M146.2 152.4v.1M146.2 152.3h-.2M146.2 156.1l-1.1 .5a2.54 2.54 0 0 1-1.9-.2M146.4 152.4a.6 .6 0 0 0-.8 .6 .6 .6 0 0 0 .8 .5M146.6 156.7a28.4 28.4 0 0 0-3.3 5.9M147.2 156.5l-1.7 2.4-1.3 2.6M147.3 148.9a5.8 5.8 0 0 0-2.7 4.4M147.5 148.8l-.3 .1M147.7 148.6a3 3 0 0 0-3.3 2.3 2.35 2.35 0 0 0 .2 2.9"/>
<path d="M147.7 141.4a4 4 0 0 0-5.6-1.9 14.8 14.8 0 0 0-8.1 13.7 4 4 0 0 0 4.3 4.1M147.7 140.2l2.3 1.1M147.8 140.3l1.5 .7M148.3 154.5l1.2 .7M148.3 154.1l1.3 .7M148.4 154.1l-.1 .4M148.4 155.1l.1 .3M148.5 141.8a4.2 4.2 0 0 0-6.1-2.9 15.7 15.7 0 0 0-8.9 15 4.3 4.3 0 0 0 5.5 3.9M148.5 155.4l.8 .5M148.6 153.3l1.3 .8zM148.7 154.8l-.3 .3 .9 .6M148.7 154.7v.1"/>
<path d="M148.7 154.8l.7 .4M148.7 153.9l-.4 .2M148.7 153.9l1 .6M148.8 152.9l1.3 .8M148.8 152.9h.3M148.8 152.9l-.2 .4M148.8 153.5l-.1 .4M148.9 155.6l.4 .4M149.1 152.9l1.1 .7M149.2 146.1l.6-.8a.78 .78 0 0 1 .8 .2 .78 .78 0 0 1 .1 .8v1.2l-.2 1.3M149.3 146.1a3.1 3.1 0 0 0-3.1 .2 2.96 2.96 0 0 1-2.4 3.8l-.6-.6M149.3 146.1l-.9 1.1-.3 1.3"/>
<path d="M149.3 152.2l.3-.3 1.2 .8M149.3 141l.7 .4M149.3 156.9l-19.8 24.7M149.3 152.6l-.1-.4 1.3 .8M149.3 152.6l-.2 .3M149.3 152.6l1.1 .6M149.4 141h-.1M150.1 151.9l-.3 .2M150.1 151.9l.9 .5M150.1 140.5l.1 2.5M150.1 140.5l3 1.8 .6-.2M150.2 151.5l1.1 .7"/>
<path d="M150.2 151.5l-.1 .4M150.2 151.5l.3-.1 1 .6M150.3 140.4h.1M150.4 149l.1-.2v.3M150.4 140.4h.1M150.4 140.4h-.1M150.7 140.3l3 1.8M150.7 140.3l-.6 .2M150.9 152.6l-1.3 2.1M151 151.3l.8 .5M151 151.3l-.1 .3M151.1 151.3l.7 .4"/>
<path d="M151.1 149.4a6.2 6.2 0 0 0-1.4-6.8 4.8 4.8 0 0 0-5.6 .7 14 14 0 0 0-5.9 11.9 3.9 3.9 0 0 0 6.1 3.1l2.6-1.9M151.3 152.5a2.63 2.63 0 0 1 3.4-.9 3.8 3.8 0 0 1-.2 4.5 4.1 4.1 0 0 1-3.9 2.5 2.58 2.58 0 0 1-.8-3.4l.6-1.4zM151.3 145.3l.9 .7M151.3 145.5l.3 .2M151.7 149.8l-2.1-1.3a2.78 2.78 0 0 0-3.1 1.1 5.4 5.4 0 0 0-1.7 5.2l.7 .7 2 1.3M152 145.9l-.8 3.6M152.1 154.1a.72 .72 0 0 1 1.2-.1 1.63 1.63 0 0 1-1.5 2.1 1.49 1.49 0 0 1 .3-2zM152.2 146.1l3 1.8M152.4 151.4a1.53 1.53 0 0 0-2.6-.4 4.8 4.8 0 0 0-2 4.7 1.27 1.27 0 0 0 1.5 .9M152.5 151.3a1.76 1.76 0 0 0-1-1.7 1.76 1.76 0 0 0-2 .4 5.7 5.7 0 0 0-2.6 6.1 1.63 1.63 0 0 0 2.4 .6M152.9 154.1l-.1 1-.5 .5-.4 .2M153.1 142.3a5.2 5.2 0 0 0 3.1 5.9"/>
<path d="M153.8 157.2h.1M153.8 157.2l1.6 1M153.9 158.8a1.11 1.11 0 0 1 1.5-.4 1.11 1.11 0 0 1 .4 1.5 2.45 2.45 0 0 1-2.6 2.2 2.42 2.42 0 0 1 .7-3.3zM154 159.6v.1M154 159.7l-.4 .5M154 159.7l1.1 .6M154.1 159.5a.64 .64 0 0 1 .9-.1 .64 .64 0 0 1 .1 .9l-.3 .5a.69 .69 0 0 1-1 .5 .69 .69 0 0 1-.2-1.1zM154.2 147.3l.3 .4M154.3 159.3h.2a.34 .34 0 0 1 .5 .1 .34 .34 0 0 1-.1 .4l.2 .5M154.5 151.5a2.19 2.19 0 0 0-2.8 .3 5.7 5.7 0 0 0-2.2 5.8l.9 .9M154.5 147.7l1.1 .7M155.3 147.9l.3 .5"/>
<path d="M155.6 148.4l.5 .2M155.7 148.1l.1 .3 .5 .3M155.9 159.3v.2M155.9 159.3a1.15 1.15 0 0 0-.8-1.2 1.15 1.15 0 0 0-1.3 .6 2.78 2.78 0 0 0-.9 3.4 1.13 1.13 0 0 0 1.5-.1M156.1 148.2h.1M156.4 149l-2.3 .9-1.7 1M156.5 149.3l-2.3 .9-1.7 1.1M156.7 149.8l-2.7 1.4M157.2 150.6l-2.3 1.1M158 145.5l1 .6M158 145.5v.4l1 .6M158 146.6l.9 .6"/>
<path d="M158 146.6v.4l.9 .5M158 144.8l1.1 .6M158.1 144.4l-.1 .4M158.1 144.4l1.1 .6M158.1 147.6l.1 .3 .7 .4M158.1 147.6l.8 .4M158.3 146.3l-.3 .3M158.3 146.1v.2M158.3 145.2l-.3 .3M158.3 146.3l.6 .3M158.3 145.2l.8 .5M158.3 143.2l-.1 .4 1.2 .7"/>
<path d="M158.3 145v.2M158.4 148.5l.1 .3M158.4 148.5l.5 .3M158.4 147.2h.1M158.4 147.2l-.3 .4M158.4 144.1l-.3 .3M158.4 147.2l.5 .3M158.4 144.1l.9 .5M158.5 143.8l-.1 .3M158.5 148.8l.4 .3-.1 .2M158.5 142.4l1.2 .7M158.6 148.2l-.2 .3"/>
<path d="M158.7 142l-.2 .4M158.7 143l-.4 .2 1.2 .7M158.7 143l.9 .5M158.8 142.6l-.1 .4M158.8 149.3l.2 .3M158.8 149.3l.2 .1M159 141.2l1.2 .8M159 141.2l.2 .2M159 141.8l-.3 .2 1.2 .7M159 141.8l1 .6M159.1 140.7l-.1 .5M159.2 141.4l-.2 .4"/>
<path d="M159.2 141.4l1 .6M159.5 140.6l-.4 .2 1.3 .7M159.5 140.6l1 .7M159.7 140.2l-.2 .4M159.7 140.2l1 .7M161 154.5a3.4 3.4 0 0 0-1.7 2.8M161.9 157.8l.2 .5M161.9 157.9l.9 .5M162 157.4l.1 .9M162.1 158.3l.7 .1M162.1 158.3l.2 .1 .5-.1M162.2 154.4l1.7 1"/>
<path d="M162.2 154.4a2.6 2.6 0 0 0-2.8 2.4 1.45 1.45 0 0 0 .4 1.6l1.7 1M162.4 155.9a1.11 1.11 0 0 1 1.5-.4 1.11 1.11 0 0 1 .4 1.5 2.45 2.45 0 0 1-2.6 2.3 2.42 2.42 0 0 1 .7-3.4zM162.5 156.7v.2M162.5 156.9l-.4 .5M162.5 156.9l1 .6M162.8 156.5h.7M163.5 156.5v1M163.5 157.5l-.4 .3-.3 .6M163.5 156.5a1.01 1.01 0 0 0-1.5 .9M163.5 157.5l-.7 .8M164.3 156.5v.1M164.3 156.5a1.15 1.15 0 0 0-.7-1.3 1.15 1.15 0 0 0-1.4 .6 2.78 2.78 0 0 0-.9 3.5 1.16 1.16 0 0 0 1.5-.1"/>
<path d="M166.3 144.1l.1 .5 .5 .5M166.7 153.8a17.1 17.1 0 0 1-.9 12.7l-2.1 4.1-1.9 2.6-19.8 24.8M166.7 153.7v.1M167.5 141.9a1.11 1.11 0 0 1 1.5-.4 1.11 1.11 0 0 1 .4 1.5 2.42 2.42 0 0 1-2.6 2.2 2.39 2.39 0 0 1 .7-3.3zM167.5 142a1.02 1.02 0 0 1 1.4-.4 1.02 1.02 0 0 1 .4 1.4l-.4 .9a1.65 1.65 0 0 1-2.2 1.1 2.36 2.36 0 0 1 .8-3zM167.8 141.6l.5-.1 .6 .1M106.3 169.7l-48.9 73.5M106.3 169.6a1.69 1.69 0 0 1 1.8-.1l3.8 1.6 17.6 10.5M129 163.3l.5-.3 2 1.1M129 163.3l2.4 1.4M129 163.3l.1 .8M129.1 164.1l2.3 1.4"/>
<path d="M129.1 161.3l.5-.2 2.1 1.2M129.1 161.3l2.5 1.5M129.1 161.3v.9l2.4 1.5M129.2 165.1l.4-.4 1.8 1M129.2 165.1l2.2 1.3M129.2 165.1l.1 .8M129.3 165.9l2.1 1.2-1.4-.8M129.5 162.5v.5M129.6 166.7l1.7 1.1M129.6 166.7l.2 .7M129.6 164.5l.1 .2M129.7 160.5l-.1 .6"/>
<path d="M129.8 167.4l1.5 .9M130 166.3l-.4 .4M130 166.3h.1M130.2 168.2l1.1 .7M130.2 168.1l.3 .6M130.5 167.8l-.3 .4M130.5 168.8l.9 .5M131 169.4l.4 .2M131 169.4l.4 .4M131.1 169.1l-.1 .3M131.4 165l-.1 2.6M148.4 168.2a3.5 3.5 0 0 0-1.7 2.8"/>
<path d="M149.4 171.5v.1a.64 .64 0 0 0 .8 .5M149.4 171.6l.8 .5M149.5 171.1a.68 .68 0 0 0 .1 1 .68 .68 0 0 0 1-.4l.3-.5M149.8 169.6a1.11 1.11 0 0 1 1.5-.4 1.11 1.11 0 0 1 .4 1.6 2.45 2.45 0 0 1-2.6 2.2 2.42 2.42 0 0 1 .7-3.4zM149.9 170.4v.2M149.9 170.6l-.4 .5M149.9 170.6l1 .6M150.2 170.2l.7 .1M150.9 170.3v.9M150.9 160.1l.4-1.4-.2 .5a1.77 1.77 0 0 0 .3 2l1.6 1M150.9 170.2v1M150.9 170.2a1.01 1.01 0 0 0-1.4 .9"/>
<path d="M150.9 171.2l-.7 .9M151.3 169.1l-1.7-1a2.6 2.6 0 0 0-2.8 2.4 1.45 1.45 0 0 0 .4 1.6l1.7 1M151.8 170.2v.1M151.8 170.2a1.15 1.15 0 0 0-.8-1.3 1.15 1.15 0 0 0-1.4 .6 2.78 2.78 0 0 0-.8 3.5 1.16 1.16 0 0 0 1.4-.1M152.6 174.7v.1M153.1 176l1.6 1M153.5 160.6v.1a.55 .55 0 0 0 .8 .5M153.5 160.7l.8 .5M154.2 172.1l-1.1 1.1-.5 1.5M154.2 172.1v.1M155.1 160.3l-.5 .3-.3 .6M155.2 175.4l.1 .5"/>
<path d="M155.2 175.5l.9 .5M155.3 174.9v1M155.3 175.9l.2 .1 .6-.1M155.3 175.9l.8 .1M155.5 172a2.6 2.6 0 0 0-2.8 2.4 1.45 1.45 0 0 0 .4 1.6M155.5 172l1.6 1M155.6 173.5a1.11 1.11 0 0 1 1.6-.4 1.11 1.11 0 0 1 .4 1.5 2.45 2.45 0 0 1-2.7 2.3 2.42 2.42 0 0 1 .7-3.4zM155.7 174.3v.1M155.7 174.4l-.4 .5M155.7 174.4l1.1 .7M156 174.1h.8M156 174.1l-.7 .8"/>
<path d="M156 174.1l.6-.1 .2 .1M156.8 174.1v1M156.8 175.1l-.4 .3-.3 .6M156.8 175.1l-.7 .8M157.6 174.1v.1M157.6 174.1a1.15 1.15 0 0 0-.8-1.3 1.15 1.15 0 0 0-1.3 .6 2.78 2.78 0 0 0-.9 3.5 1.13 1.13 0 0 0 1.5-.1M162 163.6a3.4 3.4 0 0 0-1.6 2.8M163 166.9v.1a.61 .61 0 0 0 .8 .5h.1M163 167l.9 .5M163.1 166.5l.3-.5a.69 .69 0 0 1 1-.5 .69 .69 0 0 1 .2 1.1M163.1 166.5l-.1 .5a.5 .5 0 0 0 .6 .6l.3-.1M163.4 165a1.11 1.11 0 0 1 1.5-.4 1.11 1.11 0 0 1 .5 1.6 2.45 2.45 0 0 1-2.7 2.2 2.42 2.42 0 0 1 .7-3.4z"/>
<path d="M163.5 165.8v.2M163.5 166l-.4 .5M163.5 166l1 .6M163.8 165.6h.2a.32 .32 0 0 1 .5 0 .32 .32 0 0 1-.1 .5l.1 .5M163.9 168.3l-.1 .1M164.5 166.6l-.4 .4-.2 .5M164.6 166.6l-.7 .9M164.9 164.5l-1.6-1a2.6 2.6 0 0 0-2.8 2.4 1.45 1.45 0 0 0 .4 1.6l1.6 1M165.4 165.6v.1M165.4 165.6a1.15 1.15 0 0 0-.8-1.3 1.15 1.15 0 0 0-1.4 .6 2.78 2.78 0 0 0-.8 3.5 1.11 1.11 0 0 0 1.4 0M128 189.6l-54.9 64M128 189.6l-12.5-16.3-53.4 71.5"/>
<path d="M128 189.6l14 8.4M129.5 181.6l12.5 16.4M55.3 245.8a2.4 2.4 0 0 1 2.5 .3 47.3 47.3 0 0 1 15.4 12.6l.3 .7 .1 .9a2.4 2.4 0 0 1-2.5-.3 47.3 47.3 0 0 1-15.4-12.7l-.3-.7zM57.4 243.2a3.2 3.2 0 0 1 3 .6l1.7 .9M57.4 243.2l-2.1 2.6M62.1 244.7a48.5 48.5 0 0 1 13.1 11.4 1.7 1.7 0 0 1 .4 1.7M75.6 257.8l-2 2.6"/>
</g>
<!-- layer: Border -->
<g fill="none" stroke="#000" stroke-width=".25">
<path d="M15 .1h-15v15M20 10.1h390v276.9h-390zM65 5.1v5M115 5.1v5M165 5.1v5M215 5.1v10M265 5.1v5M315 5.1v5M365 5.1v5M405 .1h15v15M15 52.9h5M410 52.9h5"/>
<path d="M15 100.7h5M410 100.7h5M15 148.6h10M405 148.6h10M15 196.4h5M410 196.4h5M15 244.2h5M410 244.2h5M0 282.1v14.9h15M65 287v5M115 287v5M165 287v5"/>
<path d="M215 282.1v9.9M265 287v5M315 287v5M365 287v5M420 282.1v14.9h-15"/>
</g>
<!-- layer: TitleBlock -->
<path d="M230 240.1h180v46.9h-180zM230 250h180M254 240.1v9.9M288 240.1v46.9M349 240.1v46.9M288 260.1h122M349 277.1h61M359 277.1v9.9M395 277.1v9.9" fill="none" stroke="#000" stroke-width=".25"/>
<!-- layer: BOM -->
<g fill="none" stroke="#000" stroke-width=".25">
<path d="M230 10.1h180v58.4h-180zM230 17.7h180M245 17.7v50.8M260 17.7v50.8M305 17.7v50.8M380 17.7v50.8M230 25.4h180M230 33.1h180M230 40.7h180M230 48.4h180M230 56.1h180M190.8 90l13.1 80.2"/>
<path d="M195.5 90.3l41.7 75.3M203.8 89.3l51 22.2M207.4 93.5l41.1 46.5M167.8 166.4l20.2 82.3"/>
<circle cx="260.5" cy="114" r="6.3"/>
<circle cx="252.7" cy="144.7" r="6.3"/>
<circle cx="204.9" cy="176.3" r="6.3"/>
<circle cx="240.2" cy="171.1" r="6.3"/>
<circle cx="189.5" cy="254.7" r="6.3"/>
</g>
<path d="M190.2 86.5l1.1 3.4-1.1 .2zM193.8 87.2l2.2 2.8-1 .6zM200.5 87.9l3.5 .8-.5 1.1zM205.1 90.9l2.7 2.2-.9 .8zM166.9 163l1.4 3.3-1.1 .2z" fill="#000" stroke="#000" stroke-width=".25"/>
<g font-size="7">
<text x="258.6" y="116.6">2</text>
<text x="251" y="147.2">1</text>
<text x="238.3" y="173.5">5</text>
<text x="203.1" y="178.8">4</text>
<text x="187.6" y="257.2">3</text>
<text x="289" y="270.6">Hand Assembly</text>
<text x="375.6" y="272.9">07</text>
</g>
<g font-size="4.9">
<text x="309.6" y="15.6">Parts List</text>
<text x="232.7" y="23.3">Item</text>
<text x="248.6" y="22.8">Qty</text>
<text x="268.4" y="23.3">Part Number</text>
<text x="330.2" y="22.8">Description</text>
<text x="386.3" y="23.3">Material</text>
<text x="236.3" y="30.4">1</text>
<text x="251.3" y="30.4">1</text>
<text x="261.1" y="30.4">Upper_arm</text>
<text x="381.5" y="30.4">ABS Plastic</text>
<text x="236.2" y="38.1">2</text>
<text x="251.2" y="38.1">2</text>
<text x="261.5" y="38.1">Actuator_1</text>
<text x="236.1" y="45.7">3</text>
<text x="251.3" y="45.7">1</text>
<text x="261.1" y="45.7">Lower_arm</text>
<text x="381.5" y="45.8">ABS Plastic</text>
<text x="236.2" y="53.4">4</text>
<text x="249.8" y="53.4">20</text>
<text x="261.3" y="53.4">91290A144</text>
<text x="381.3" y="53.5">Steel</text>
<text x="236.1" y="61.1">5</text>
<text x="251.1" y="61.1">5</text>
<text x="261.3" y="61.1">90592A090_STEE</text>
<text x="381.3" y="61.1">Steel</text>
<text x="261.1" y="67">L HEX NUT</text>
<text x="231" y="248.5">ME</text>
<text x="289" y="248.5">Subhashis Hansda</text>
<text x="350" y="248.5">Prof. Trushar Shah</text>
<text x="289" y="258.6">A3</text>
<text x="337.1" y="258.6">1:1.5</text>
<text x="377.7" y="285.5">-</text>
<text x="399.1" y="285.7">1/1</text>
</g>
<g font-size="3.5">
<text x="39" y="8.8">1</text>
<text x="89" y="8.8">2</text>
<text x="139" y="8.8">3</text>
<text x="189" y="8.8">4</text>
<text x="239" y="8.8">5</text>
<text x="289" y="8.8">6</text>
<text x="339" y="8.8">7</text>
<text x="389" y="8.8">8</text>
<text x="16.3" y="30.2">A</text>
<text x="411.3" y="30.2">A</text>
<text x="16.3" y="78">B</text>
<text x="411.3" y="78">B</text>
<text x="16.2" y="125.9">C</text>
<text x="411.2" y="125.9">C</text>
<text x="16.2" y="173.7">D</text>
<text x="411.2" y="173.7">D</text>
<text x="16.3" y="221.6">E</text>
<text x="411.3" y="221.6">E</text>
<text x="16.4" y="269.4">F</text>
<text x="411.4" y="269.4">F</text>
<text x="39" y="290.8">1</text>
<text x="89" y="290.8">2</text>
<text x="139" y="290.8">3</text>
<text x="189" y="290.8">4</text>
<text x="239" y="290.8">5</text>
<text x="289" y="290.8">6</text>
<text x="339" y="290.8">7</text>
<text x="389" y="290.8">8</text>
</g>
<g font-size="2.5">
<text x="231" y="242.9">Dept.</text>
<text x="255" y="242.9">Technical reference</text>
<text x="289" y="242.9">Created by</text>
<text x="350" y="242.9">Approved by</text>
<text x="289" y="252.8">Document type</text>
<text x="350" y="252.8">Document status</text>
<text x="289" y="262.9">Title</text>
<text x="350" y="262.9">DWG No.</text>
<text x="350" y="279.9">Rev.</text>
<text x="360" y="279.9">Date of issue</text>
<text x="396" y="279.9">Sheet</text>
</g>
</svg>
